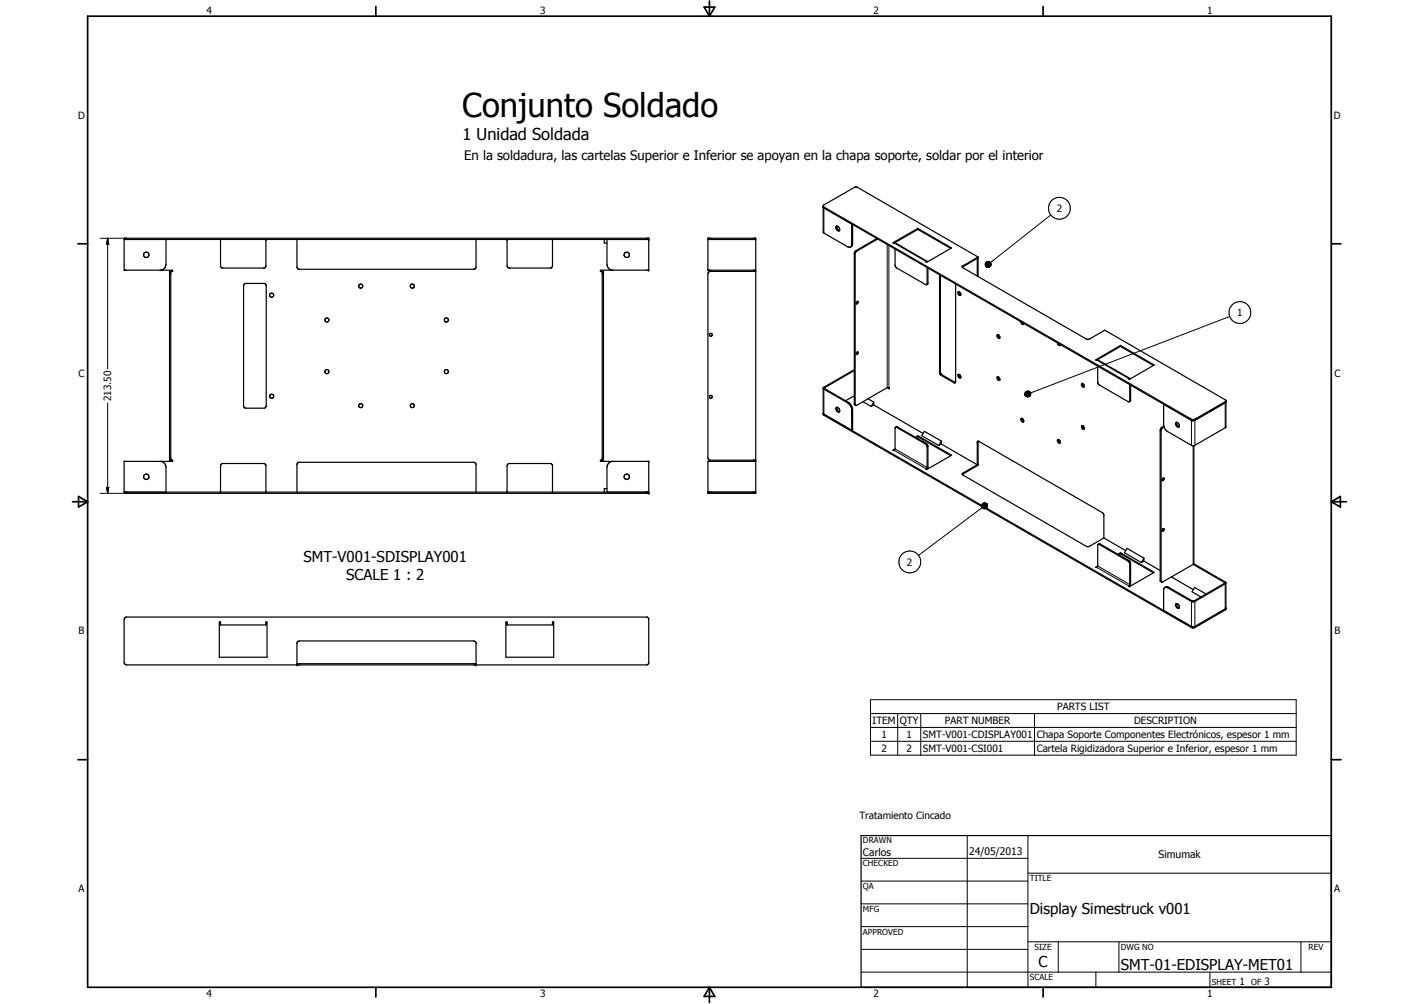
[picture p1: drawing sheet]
<svg xmlns="http://www.w3.org/2000/svg" width="594mm" height="420mm" viewBox="0 0 594 420" stroke-linecap="round" stroke-linejoin="round" font-family="sans-serif">
<g fill="none" stroke="#000" stroke-width=".51">
<path d="M52 99.7h219.6v13.4h-20.2v.5h1.2v79h-1.2v.5h20.2v13.4h-219.6v-13.4h20.3v-.5h-1.3v-79h1.3v-.5h-20.3zM344.6 86.7l.3 .3M344.6 86.3l154.4 89.3h1.1l13.1-7.8M344.9 87l11.7 6.8v8.7a1.04 1.04 0 0 1-.7 .9 1.04 1.04 0 0 1-1.1-.1l-10.2-6.1v-11.1l13.1-7.7 1-.1 50.8 29.3M344.9 87l153.9 88.9M350.4 94.6a1.46 1.46 0 0 0 1.1 1.8M350.4 94.6a1.05 1.05 0 0 0-.2 1.3 1.05 1.05 0 0 0 1.3 .5M350.4 94.6a1.49 1.49 0 0 1 1.1 1.8M356.9 94v8.3l-.8 1.1M367.1 99.8l-8.8 5.1-.6 1v63.2l.5 .5M384.3 95.6v.4M384.3 96l13.8 8"/>
<path d="M384.3 95.6l14.1 8.2-10.4 6-.4-.2 .7-.2M384.3 96l-10 5.7M384.3 95.6l-10.5 6 .5 .1M52 100.2h219.6M69.5 100.2v10.4a2.57 2.57 0 0 1-2.2 2.5M71.5 113.6v79M92.3 100.2v11l.2 .6 .6 .4 17.8-.2 .4-.8v-11M102.2 119l.5-.4h8l.8 .8v50.7l-.4 .5-.6 .2h-7.5l-.5-.1-.5-.6v-50.7zM124.3 100.2v11.7l.8 .8h73.4l.8-.8v-11.7M212.3 100.2v11l.2 .6 .6 .4 17.7-.1 .5-.7v-11.2M252.1 113.6v79M253 100.2v1.5h1.1"/>
<path d="M254.1 100.2v10.4a2.57 2.57 0 0 0 2.2 2.5M296.4 100.2h20M315.9 113.1v.5M316.4 113.1h-20v-13.4h20v106.8h-20v-13.4h20M316.4 113.6h-19l-.8 .4-.2 .6v77.2l.7 .8h19.3M367.4 100l-8.7 5.1-.7 1.2v62.9l.3 .5M374.3 101.7l.6-.1 13.4 7.8M374.7 104.2v6.9l.4 .8 12.8 7.2M388.1 112v6.8l-.2 .3M388.3 109.4l.1 .1M388.5 112.2v6.4l-.6 .5M393.4 115v41.1l.6 1 5.5 3.1 .5-.1"/>
<path d="M393.7 115.2v40.5l.7 1.2 5.6 3.2M400.1 118.9l-.1 41.2M402.9 111.8l6.6-3.9-.4 .3v7.3M403 111.9l51.7 30h1.5l6.3-3.7 50.7 29.3v11.4l-13.6 7.7-.6-.1-10.4-6-.7-.7-.7-1.9v-8.8l11.6 6.8M409.5 107.6v8.1M409.5 107.6l-6.5 3.7v.6M358.9 126.2l.1-.1a.57 .57 0 0 1 .2 .7 .57 .57 0 0 1-.7 .3zM358.9 126.1l-.5 .9M401.4 122.1a.8 .8 0 0 0-.2 1 .8 .8 0 0 0 1 .3M401.4 122.1l.7 .5 .1 .8M401.4 122.1l.1 .8 .7 .5M427.4 134.7v.1a.79 .79 0 0 0 1.2 .8"/>
<path d="M427.9 134.9l.7 .7M428.6 135.3v.3M357.7 154.7l-12.9 7.4-.2 11.4 .3 .3 154.3 89 1-.2 13-7.7v-11.1l-13.4-7.9M357.7 155.1l-12.6 7.3M358.9 147.4l-.5 .8M358.9 147.4l.1-.1a.52 .52 0 0 1 .1 .7 .52 .52 0 0 1-.7 .2M358.9 147.3l-.5 .9M401.4 156.6a.8 .8 0 0 0-.2 1.1 .8 .8 0 0 0 1 .2M401.4 156.6l.7 .6 .1 .7M401.4 156.6l.1 .8 .7 .6M417.5 157.8l.1-.1a.81 .81 0 0 1 .9 .5 .81 .81 0 0 1-.3 1l-.7-.7zM417.8 140l.2 .9 .6 .5"/>
<path d="M417.8 157.6l.2 1 .6 .4M417.8 140a.57 .57 0 0 0-.4 .5 .57 .57 0 0 0 .2 .6l.7 .5 .3-.2M417.8 140l.7 .8 .1 .6M442.7 143.5l.1 .5a.6 .6 0 0 0 1 .4M443.1 143.7l.6 .7M443.7 144.4h.2M443.9 144.1l-.1 .3M459.2 150.7h.5l13.5 7.7M459.6 153.2v6.9l.3 .8 12.4 7.2h.5M469.1 144.6v.4M469.1 145l13.8 8M469.1 144.6l14.1 8.1-10.4 6.1-.4-.3 .8-.1"/>
<path d="M469.1 145l-9.9 5.7M469.1 144.6l-10.4 6 .5 .1M473.2 158.4v.1M344.6 173.1l154.4 89.2 1.2-.1 12.7-7.3 .3-.5M344.6 162.5l10.4 6.2 1 1 .6 1.6v8.8l.3-.2v-8.5l-.8-2.2-.9-.8-10.1-5.9M345.1 162.4v.1M350 170.6a1.11 1.11 0 0 1 1.3 .5 1.11 1.11 0 0 1-.2 1.4 1.5 1.5 0 0 1-1.1-1.9zM350.4 170.4l.1 1.1 1 .8M357.7 165.6l-3.7 2.1M361.3 168.1l3.4 2M363.4 166.9l2.4 1.4M365.8 169.5l20.7 11.9"/>
<path d="M365.8 168.3l-1.1 1.8M365.8 169.5l-1.1 .6M365.8 168.3v1.2M371.4 162.2h.7l.2 .5zM371.4 162.2l-13.1 7.5M375.3 178.6h.1M375.3 178.6l-.4 .2M375.4 178.6l12.7 7.2 .4 .8v9l-.6 .9M427.5 175.2a.81 .81 0 0 1 1 .4 .81 .81 0 0 1-.3 1l-.7-.7zM427.8 175.1l.2 .9 .6 .4M452.8 178.2a.78 .78 0 0 1 1 .4 .78 .78 0 0 1-.3 1l-.7-.7zM453.1 160.4a.82 .82 0 0 0-.2 1.1 .82 .82 0 0 0 1 .3"/>
<path d="M453.1 160.4a1.14 1.14 0 0 1 .8 1.4M453.1 160.4l.2 .9 .6 .5M453.1 178.1l.2 .9 .6 .5M473 161l-.2 7.1M473.3 161.2v6.4l-.5 .5M487.2 178.4l-1.2 .8-.3 .8v63.1l.6 .5M487.4 178.7l-.8 .4-.5 1 .1 63.4M492.2 177a1.14 1.14 0 0 1 1.3 .4 1.14 1.14 0 0 1 0 1.3 1.38 1.38 0 0 1-1.3-1.7zM492.6 176.7l.1 1.1 1 .8M513.2 168.1l-.3 .4-12.7 7.4h-1.4M67.3 193.1a2.57 2.57 0 0 1 2.2 2.5v10.4M256.3 193.1a2.57 2.57 0 0 0-2.2 2.5v10.4"/>
<path d="M315.9 192.6v.5M373.8 188.4l.9-.5-.5 .7zM384.3 182.4l14.1 8.1-10.4 6-.4-.2 .5-.6v-8.8l-.2-.7-12.8-7.4-.4 .3v8.8M384.3 182.4l-1.1 .6M384.3 182.8l-.7 .4M384.3 182.4v.4M384.3 182.8l13.8 7.9M394.1 185.8l15 8.7M394.1 184.6l-7.1-4.1-1.1 1.8 7.1 4.1M394.1 184.6l-1.1 1.8M394.1 185.8l-1.1 .6M394.1 184.6v1.2"/>
<path d="M403 198.5l-.1 .1M409.1 194.5l.4-.2-6.5 3.8-.1 .5 52 30.1h1.1l6.1-3.6M409.5 184.6l52 29.9 .6 1.1v9.5M409.5 184.6l-.4 .4v9.5M409.6 184.6l-.1 10.1-6.5 3.8M442.8 184a.78 .78 0 0 1 .9 .4 .78 .78 0 0 1-.3 1l-.6-.5zM443.1 183.9l.2 .9 .6 .4M499.8 186.5v49.3l-.3 .4M52 206h219.6M92.3 206v-11.1l.8-.9 17.8 .2 .4 .7v11.1M124.3 206v-11.8l.8-.7h73.4l.8 .7v11.8M212.3 206v-11.1l.8-.9 17.7 .1 .5 .6v11.3"/>
<path d="M254.1 204.5h-1.1v1.5M296.4 206h20M487 200.1l-.5 .8M487 200.1h.2a.58 .58 0 0 1 0 .7 .58 .58 0 0 1-.7 .2M487 200.1l-.5 .9M458.7 237.4l.9-.5-.4 .5zM459.7 227.8l-.1 9.1M459.7 227.8h.4l12.6 7.4 .3 .8v8.6l-.6 .7 .4 .2M459.7 227.8l.9-.1 12.5 7.3 .2 .6v9l-.5 .9M462.1 225.1l9.2 5.3M469.1 231.3l-1.1 .6M469.1 231.3l14.1 8.2-10.4 6"/>
<path d="M469.1 231.7l-.7 .5M469.1 231.3v.4M469.1 231.7l13.8 8M478.9 234.8l6.8 4M478.9 233.6l-1 1.8M478.9 234.8l-1 .6M478.9 233.6v1.2M478.9 233.6l-7.1-4.1-1 1.8 7.1 4.1M487 221.3l-.5 .8M487 221.2l-.5 .7 .2 .4 .6-.4v-.5M487 221.2l.3 .1M487.3 221.3v.1"/>
<path d="M499.5 236.2l13.1 7.6M499.5 236.2l-12.7 7.3h-.6M52.4 258.4l.4-.2h218l.8 .8v18.5l-.2 .4-.8 .4h-217.6l-.8-.4-.2-.7v-18zM490.4 241.4l9.2 5.4M492.4 252.6a1.21 1.21 0 0 1 1.1 .7 1.21 1.21 0 0 1-.1 1.3h-.2a1.43 1.43 0 0 1-.8-2zM492.6 252.6a1.56 1.56 0 0 0 1.1 1.8M504.9 248.6l-4.8-2.8-1 1.8 3.7 2.2M512.6 243.8h.1M512.7 243.8v.3l-13.1 7.5-10.6-5.9-.6-.2-.7 .4M513.2 244l-13.6 7.9-.8-.2-9.9-5.7a1.02 1.02 0 0 0-1.1-.2 1.02 1.02 0 0 0-.6 .9v8.8M91.8 260.3h.5v1.2h19v-1.2h.5v14.7h-20zM124.3 278.3v-9.3l1-.8h73l1 .8v9.3"/>
<path d="M124.3 277.7h75M211.8 260.3h.5v1.2h19v-1.2h.5v14.7h-20zM360.5 349.7h196.9v63.5h-196.9z"/>
<circle cx="61.2" cy="106.7" r="1.13"/>
<circle cx="151" cy="119.8" r=".85"/>
<circle cx="172.6" cy="119.7" r=".86"/>
<circle cx="262.4" cy="106.6" r="1.12"/>
<circle cx="113.7" cy="123.5" r=".85"/>
<circle cx="136.9" cy="133.9" r=".85"/>
<circle cx="186.9" cy="133.9" r=".85"/>
<circle cx="136.9" cy="155.5" r=".85"/>
<circle cx="186.9" cy="155.5" r=".86"/>
<circle cx="297.6" cy="140.1" r=".61"/>
<circle cx="113.7" cy="165.8" r=".86"/>
<circle cx="151" cy="169.7" r=".85"/>
<circle cx="172.6" cy="169.8" r=".83"/>
<circle cx="297.6" cy="166" r=".61"/>
<circle cx="61.2" cy="199.5" r="1.13"/>
<circle cx="262.4" cy="199.5" r="1.13"/>
</g>
<g fill="none" stroke="#000" stroke-width=".42">
<path d="M41.9 99.7h9.5M45.1 99.7l.4 2.5h-.9zM45.1 99.7v54.6M344.9 86.6v10.9M439.9 90l-25.2 19.9M356.9 102l-.3 .2M357.7 106.1l.3 .2M358.3 104.9l.4 .2M371.4 102.3v59.9M372.1 102.7v59.5M374.3 101.7l13.5 8M388.5 118.4l-.4 .3"/>
<path d="M403.1 111.3v.3M412.5 110.4l.2 1zM412.5 110.6l.2 .8zM412.5 110.9l.2 .5zM412.6 110.1l.1 1.3zM412.6 111.2l.1 .2zM412.7 111.4l.5 .3zM412.7 111.4l.7 .4zM412.7 111.4l1 .4zM412.7 111.4l1.3 .4zM412.7 111.4l1.5 .4zM412.7 111.4l1.7 .2z"/>
<path d="M412.7 111.4l1.9 .1zM412.7 111.4l2.1-.1zM412.7 111.4l2.2-.4-.1 .3zM412.7 111.4l2.3-.7-.1 .3zM412.7 111.4l2.3-1v.3zM412.7 111.4l2.2-1.2 .1 .2zM412.7 111.4l2.1-1.4 .1 .2zM412.7 111.4l1.9-1.7 .2 .3zM412.7 109.9v1.5zM412.7 111.4h2.1M412.7 111.2h2.2M412.9 109.7l.2-.2-.4 1.9z"/>
<path d="M412.9 109.7l-.2 1.7zM413.1 109.5l.3-.1-.7 2zM413.4 109.4h.2l-.9 2zM413.6 109.4h.3l-1.2 2zM413.9 109.4l.3 .1-1.5 1.9zM414.2 109.5l.2 .1-1.7 1.8zM414.4 109.6l.2 .1-1.9 1.7zM514.8 132.5l-83.3 31.9M393.7 155.7l-.3 .2M394.4 156.9l-.4 .2M399.7 159.9l-.3 .2M459.2 150.7l13.4 8"/>
<path d="M45.1 168.6v37.9M344.9 162.1l.4 .1-.4 .7v10.9M355.2 168.4l-.4 .2M356.9 171.4l-.3 .2M357.7 169l.3 .2M375.7 178.7l-.3 .2M429.1 164.8l.1 .5zM429.1 164.5l.1 .8zM429.1 165.1l.1 .2zM429.2 165.3l.3 .5zM429.2 165.3l.5 .6zM429.2 165.3l.7 .7z"/>
<path d="M429.2 165.3l1 .8zM429.2 165.3l1.3 .8zM429.2 165.3l1.5 .7zM429.2 165.3l1.8 .6zM429.2 165.3l2 .5zM429.2 165.3l2.2 .3zM429.2 165.3l2.3 .1-.1 .2zM429.2 165.3l2.3-.2v.3zM429.2 165.3l2.4-.5-.1 .3zM429.2 165.3l2.3-.8 .1 .3zM429.2 165.3l2.3-1v.2zM429.2 165.3l2.1-1.2 .2 .2z"/>
<path d="M429.2 165.3l1.9-1.4 .2 .2zM429.2 165.3l1.7-1.6 .2 .2zM429.2 165.5h2.3M429.2 165.2h2.3M429.3 164.3l-.1 1zM429.4 164l.2-.1-.4 1.4zM429.4 164l-.2 1.3zM429.6 163.9l.2-.2-.6 1.6zM429.8 163.7h.3l-.9 1.6zM430.1 163.7l.3-.1-1.2 1.7zM430.4 163.6l.2 .1-1.4 1.6zM430.6 163.7h.3l-1.7 1.6z"/>
<path d="M473.3 167.4l-.3 .2M486.4 178.8l.4 .2M498.8 175.4v11M500.2 175.4v11M512.9 168.1v10.9M374.3 188.5l13.5 7.9M374.7 187.9l13.4 7.7 .4-.2M387.8 185.6l-.4 .2M388.5 186.8l-.4 .3M403.1 198v.4M409.5 184.9l-.4 .2M485.7 180l.4 .3"/>
<path d="M499.5 186.6v49.6M41.9 206.5h9.5M44.6 204h.9l-.4 2.5zM410.9 211.6l2.2-.7-2.2 .9zM410.9 211.8l2.2-.9-2.1 1.2zM411 211.3l2.1-.4-2.2 .7zM411 212.1l2.1-1.2-2 1.4zM411 211.1h2.1M411.1 211.1l2-.2-2.1 .4zM411.1 212.3l2-1.4-1.9 1.7zM411.1 211h2M411.2 212.5l-26.7 19.9"/>
<path d="M411.2 212.6l1.9-1.7-1.7 1.8zM411.3 210.9h1.8zM411.3 210.9h1.8l-2 .2zM411.5 210.7l1.6 .2zM411.7 210.6l1.4 .3zM412 210.5l1.1 .4zM412.2 210.5l.9 .4zM412.5 210.5l.6 .4zM412.7 210.6l.4 .3zM413.1 210.9l-1.4 2-.3-.2zM413.1 210.9l-1.2 2h-.2zM413.1 210.9l-.9 2h-.3z"/>
<path d="M413.1 210.9l-.6 2h-.3zM413.1 210.9l-.4 1.9-.2 .1zM413.1 210.9l-.4 1.9zM413.1 210.9l-.1 1.7zM413.1 210.9v1.6zM413.1 210.9l.2 1.3zM413.1 210.9l.3 1.1zM413.1 210.9l.3 .8zM413.1 210.9l.3 .6zM413.1 210.9l.2 .3zM459.2 237.4l13.4 8M459.6 236.9l13.4 7.7 .3-.2"/>
<path d="M460.6 227.7l-.4 .2M472.6 234.6l-.3 .2M473.3 235.8l-.3 .2M485.7 242.9l.4 .2M489.3 245.8l-.4 .2M499.2 251.5l-.4 .2v10.9M499.9 251.5l.3 .2v10.9M512.9 243.5l-.3 .3 .3 .5v11M364.4 292.8h178.3v23.2h-178.3zM364.4 298.6h178.3M375.8 298.6v17.4M385.5 298.6v17.4"/>
<path d="M433.1 298.6v17.4M364.4 304.4h178.3M364.4 310.2h178.3M360.5 359.2h69.9M405 349.7v63.5M430.4 349.7v63.5M360.5 368.7h69.9M360.5 378.2h69.9M430.4 365.4h127M360.5 387.8h69.9M360.5 397.3h69.9M430.4 394.1h127"/>
<path d="M443.1 394.1v12.7M468.5 394.1v12.7M544.7 394.1v12.7M360.5 406.8h196.9M458.8 406.8v6.4M506.6 406.8v6.4"/>
<circle cx="443.5" cy="87.2" r="4.6"/>
<circle cx="519.1" cy="130.8" r="4.6"/>
<circle cx="380.9" cy="235.1" r="4.6"/>
</g>
<g fill="#000">
<circle cx="271.6" cy="99.7" r=".25"/>
<circle cx="252.1" cy="113.6" r=".25"/>
<circle cx="271.6" cy="113.1" r=".25"/>
<circle cx="271.6" cy="100.2" r=".25"/>
<circle cx="71" cy="192.6" r=".25"/>
<circle cx="71.5" cy="192.6" r=".25"/>
<circle cx="252.1" cy="192.6" r=".25"/>
<circle cx="252.6" cy="192.6" r=".25"/>
<circle cx="271.6" cy="193.1" r=".25"/>
<circle cx="271.6" cy="206" r=".25"/>
<circle cx="271.6" cy="206.5" r=".25"/>
<circle cx="124.3" cy="277.7" r=".25"/>
<circle cx="124.3" cy="278.3" r=".25"/>
<circle cx="199.3" cy="278.3" r=".25"/>
<circle cx="199.3" cy="277.7" r=".25"/>
</g>
<g fill="none" stroke="#000" stroke-width=".71">
<path d="M36.7 6.8h520.7v406.4h-520.7zM157.3 2.7v4.1M294.8 3h4.4l-2.2 3.8zM297 .4v6.4M436.7 2.7v4.1M32.6 102h4.1M557.4 102h4M30.3 210h6.4M32.9 207.8l3.8 2.2-3.8 2.2zM557.4 210h6.3M557.4 210l3.8-2.2v4.4zM32.6 317.9h4.1"/>
<path d="M557.4 317.9h4M157.3 413.2v4M297 413.2v6.3M297 413.2l2.2 3.8h-4.4zM436.7 413.2v4"/>
</g>
<g fill="#000">
<path d="M45.1 99.7l.4 2.5h-.9zM412.7 111.4l.5 .3zM412.7 111.4l.7 .4zM412.7 111.4l1 .4zM412.7 111.4l1.3 .4zM412.7 111.4l1.5 .4zM412.7 111.4l1.7 .2zM412.7 111.4l1.9 .1zM412.7 111.4l2.3-.7-.1 .3zM412.7 111.4l2.3-1v.3zM412.7 111.4l2.2-1.2 .1 .2zM412.7 111.4l2.1-1.4 .1 .2z"/>
<path d="M412.7 111.4l1.9-1.7 .2 .3zM414.4 109.6l.2 .1-1.9 1.7zM414.2 109.5l.2 .1-1.7 1.8zM413.9 109.4l.3 .1-1.5 1.9zM413.6 109.4h.3l-1.2 2zM413.4 109.4h.2l-.9 2zM413.1 109.5l.3-.1-.7 2zM412.9 109.7l.2-.2-.4 1.9zM412.9 109.7l-.2 1.7zM412.7 109.9v1.5zM412.6 110.1l.1 1.3zM412.5 110.4l.2 1z"/>
<path d="M412.5 110.6l.2 .8zM412.5 110.9l.2 .5zM412.6 111.2l.1 .2zM429.2 165.3l.3 .5zM429.2 165.3l.5 .6zM429.2 165.3l.7 .7zM429.2 165.3l1 .8zM429.2 165.3l1.3 .8zM429.2 165.3l1.5 .7zM429.2 165.3l1.8 .6zM429.2 165.3l2 .5zM429.2 165.3l2.2 .3z"/>
<path d="M429.2 165.3l2.4-.5-.1 .3zM429.2 165.3l2.3-.8 .1 .3zM429.2 165.3l2.3-1v.2zM429.2 165.3l2.1-1.2 .2 .2zM429.2 165.3l1.9-1.4 .2 .2zM429.2 165.3l1.7-1.6 .2 .2zM430.6 163.7h.3l-1.7 1.6zM430.4 163.6l.2 .1-1.4 1.6zM430.1 163.7l.3-.1-1.2 1.7zM429.8 163.7h.3l-.9 1.6zM429.6 163.9l.2-.2-.6 1.6zM429.4 164l.2-.1-.4 1.4z"/>
<path d="M429.4 164l-.2 1.3zM429.3 164.3l-.1 1zM429.1 164.5l.1 .8zM429.1 164.8l.1 .5zM429.1 165.1l.1 .2zM44.6 204h.9l-.4 2.5zM412.7 210.6l.4 .3zM412.5 210.5l.6 .4zM412.2 210.5l.9 .4zM412 210.5l1.1 .4zM411.7 210.6l1.4 .3zM411.5 210.7l1.6 .2z"/>
<path d="M411.3 210.9h1.8zM411 211.3l2.1-.4-2.2 .7zM410.9 211.6l2.2-.7-2.2 .9zM410.9 211.8l2.2-.9-2.1 1.2zM411 212.1l2.1-1.2-2 1.4zM411.1 212.3l2-1.4-1.9 1.7zM411.2 212.6l1.9-1.7-1.7 1.8zM413.1 210.9l-1.4 2-.3-.2zM413.1 210.9l-1.2 2h-.2zM413.1 210.9l-.9 2h-.3zM413.1 210.9l-.6 2h-.3zM413.1 210.9l-.4 1.9-.2 .1z"/>
<path d="M413.1 210.9l-.4 1.9zM413.1 210.9l-.1 1.7zM413.1 210.9v1.6zM413.1 210.9l.2 1.3zM413.1 210.9l.3 1.1zM413.1 210.9l.3 .8zM413.1 210.9l.3 .6zM413.1 210.9l.2 .3z"/>
</g>
<text font-size="13.7" x="193.5" y="49">Conjunto Soldado</text>
<text font-size="6.9" x="193.6" y="58.5">1 Unidad Soldada</text>
<g font-size="6.3">
<text x="127" y="235.3">SMT-V001-SDISPLAY001</text>
<text x="144.9" y="242.8">SCALE 1 : 2</text>
<text x="431.1" y="382.6">Display Simestruck v001</text>
<text x="434.8" y="404.7">C</text>
<text x="469.2" y="406">SMT-01-EDISPLAY-MET01</text>
</g>
<text font-size="5.5" x="194.3" y="67">En la soldadura, las cartelas Superior e Inferior se apoyan en la chapa soporte, soldar por el interior</text>
<g font-size="4.4">
<text x="361.3" y="358.4">Carlos</text>
<text x="405.7" y="357.7">24/05/2013</text>
<text x="485" y="359.2">Simumak</text>
</g>
<g font-size="4.2">
<text x="86.4" y="5.8">4</text>
<text x="226.1" y="5.8">3</text>
<text x="365.7" y="5.8">2</text>
<text x="505.4" y="5.8">1</text>
<text x="32.8" y="49.6">D</text>
<text x="558.5" y="49.6">D</text>
<text x="442.4" y="88.7">2</text>
<text x="517.9" y="132.4">1</text>
<text x="32.9" y="157.6">C</text>
<text x="558.7" y="157.6">C</text>
<text x="46.6" y="167.9" transform="rotate(-90 46.6 167.9)">213.50</text>
<text x="379.7" y="236.7">2</text>
<text x="32.9" y="265.5">B</text>
<text x="558.7" y="265.5">B</text>
<text x="442.6" y="297.3">PARTS LIST</text>
<text x="365.3" y="303.1">ITEM</text>
<text x="376.7" y="303.1">QTY</text>
<text x="395.6" y="303.1">PART NUMBER</text>
<text x="474.8" y="303.1">DESCRIPTION</text>
<text x="369" y="308.8">1</text>
<text x="379.5" y="308.8">1</text>
<text x="386.4" y="308.9">SMT-V001-CDISPLAY001</text>
<text x="434" y="309">Chapa Soporte Componentes Electrónicos, espesor 1 mm</text>
<text x="369" y="314.7">2</text>
<text x="379.5" y="314.7">2</text>
<text x="386.4" y="314.7">SMT-V001-CSI001</text>
<text x="434" y="314.7">Cartela Rigidizadora Superior e Inferior, espesor 1 mm</text>
<text x="359.8" y="342.9">Tratamiento Cincado</text>
<text x="32.9" y="373.4">A</text>
<text x="558.6" y="373.4">A</text>
<text x="518.9" y="412.3">1</text>
<text x="529.4" y="412.3">3</text>
<text x="86.4" y="417.2">4</text>
<text x="226.1" y="417.2">3</text>
<text x="365.7" y="417.2">2</text>
<text x="505.4" y="417.2">1</text>
</g>
<g font-size="3.5">
<text x="361.3" y="353">DRAWN</text>
<text x="361.3" y="362.5">CHECKED</text>
<text x="431.1" y="368.7">TITLE</text>
<text x="361.3" y="372.1">QA</text>
<text x="361.3" y="381.6">MFG</text>
<text x="361.3" y="391.1">APPROVED</text>
<text x="433.1" y="397.5">SIZE</text>
<text x="469.2" y="397.5">DWG NO</text>
<text x="547.9" y="397.4">REV</text>
<text x="431.1" y="410.2">SCALE</text>
<text x="507.3" y="412.3">SHEET</text>
<text x="523.8" y="412.3">OF</text>
</g>
</svg>
